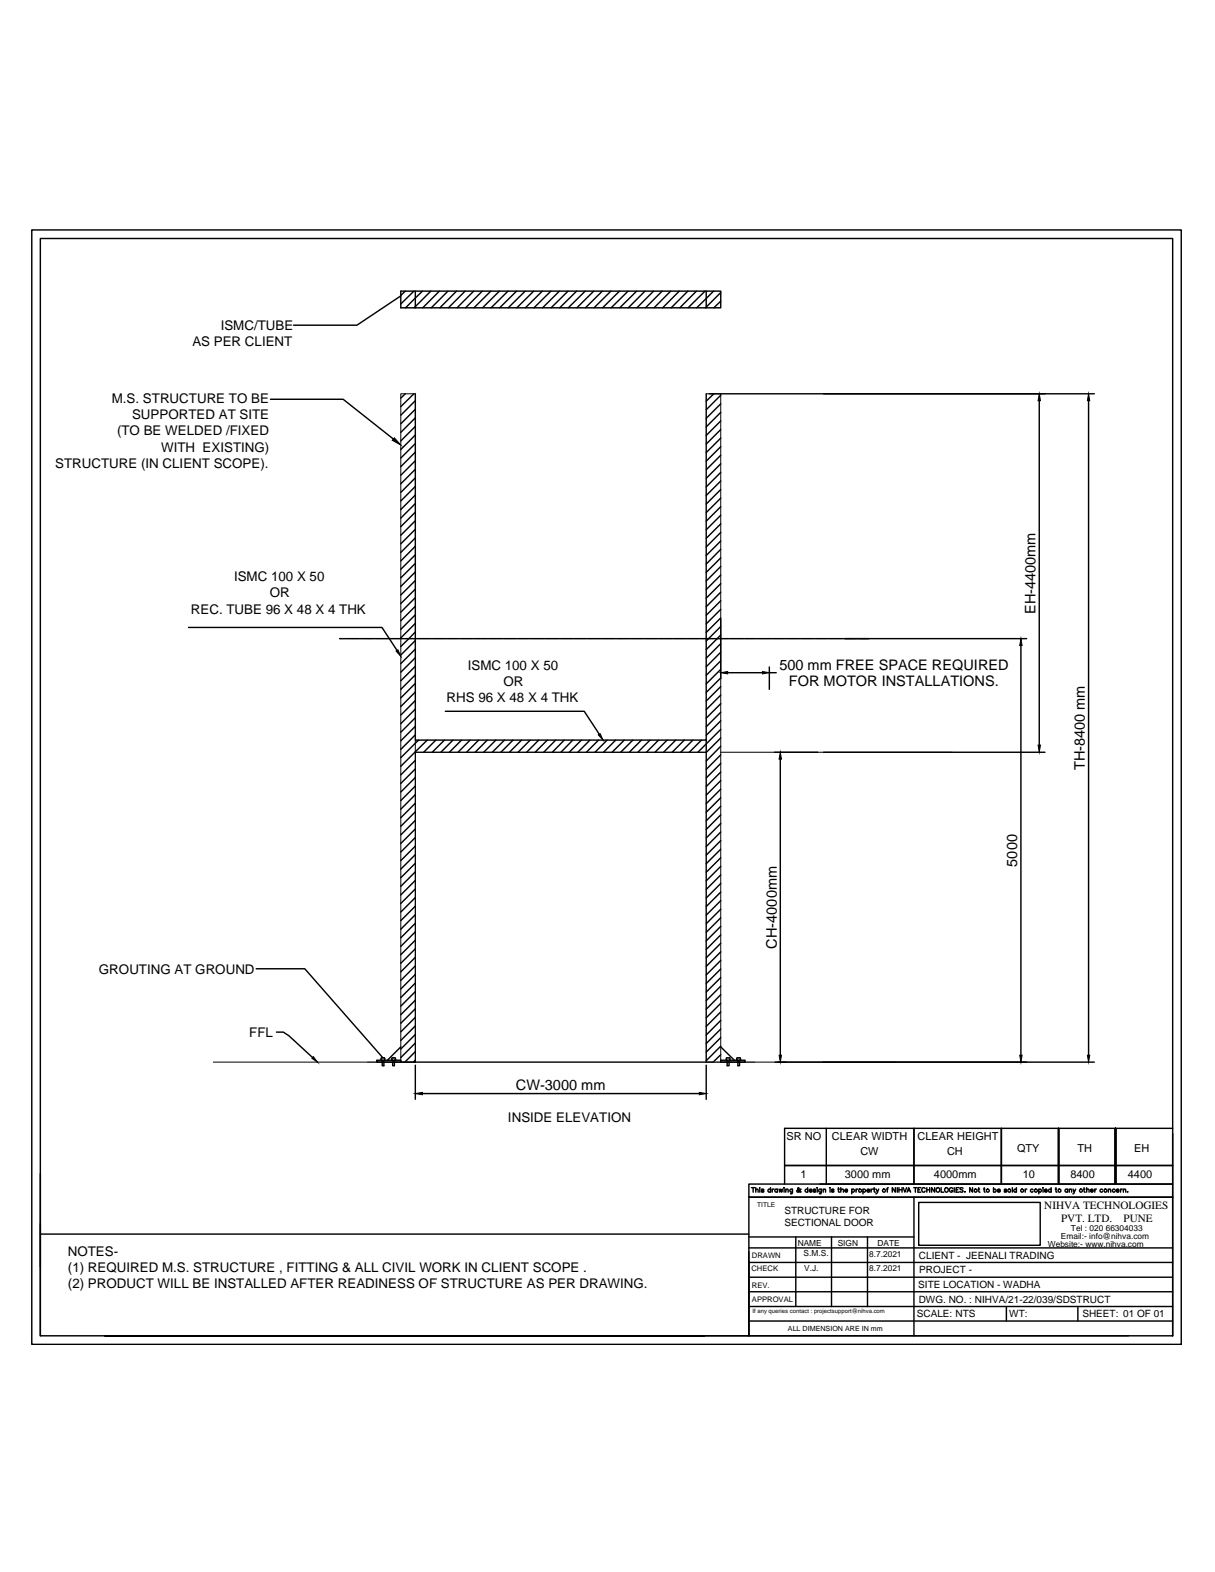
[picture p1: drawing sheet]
<svg xmlns="http://www.w3.org/2000/svg" width="216mm" height="279mm" viewBox="0 0 216 279" stroke-linecap="round" stroke-linejoin="round" font-family="sans-serif">
<!-- layer: at_Rect -->
<path d="M73.8 188.8v-55.1h51.7v55.1" fill="none" stroke="#000" stroke-width=".18"/>
<!-- layer: 0 -->
<path d="M73.8 188.8h51.7" fill="none" stroke="#a6a6a6" stroke-width=".18"/>
<g fill="none" stroke="#000" stroke-width=".25">
<path d="M5.6 40.9h204.3v198h-204.3zM7.2 42.4h201.2v195h-201.2zM71.2 51.7h56.9v3h-56.9zM71.2 52.6l-7.8 5.2h-11.2M72 51.7l-.8 .8M73.5 51.7l-2.3 2.3M73.8 51.7v3M75.1 51.7l-3 3M76.6 51.7l-3 3M78.1 51.7l-3 3M79.6 51.7l-3 3M81.1 51.7l-2.9 3"/>
<path d="M82.6 51.7l-2.9 3M84.2 51.7l-3 3M85.7 51.7l-3 3M87.2 51.7l-3 3M88.7 51.7l-3 3M90.3 51.7l-3 3M91.8 51.7l-3 3M93.3 51.7l-3 3M94.8 51.7l-3 3M96.4 51.7l-3 3M97.9 51.7l-3 3M99.4 51.7l-3 3"/>
<path d="M100.9 51.7l-3 3M102.5 51.7l-3 3M104 51.7l-3 3M105.5 51.7l-3 3M107 51.7l-3 3M108.6 51.7l-3 3M110.1 51.7l-3 3M111.6 51.7l-3 3M113.1 51.7l-3 3M114.6 51.7l-3 3M116.1 51.7l-2.9 3M117.7 51.7l-3 3"/>
<path d="M119.2 51.7l-3 3M120.7 51.7l-3 3M122.2 51.7l-2.9 3M123.8 51.7l-3 3M125.3 51.7l-3 3M125.5 51.7v3M126.8 51.7l-3 3M128.1 52l-2.8 2.7M128.1 53.5l-1.3 1.2M48.1 71h12.9l8.9 7M72 70l-.8 .8M73.5 70l-2.3 2.3"/>
<path d="M73.8 70v61.5h51.7v-61.5M73.8 71.2l-2.6 2.6M73.8 72.7l-2.6 2.6M73.8 74.3l-2.6 2.5M73.8 75.8l-2.6 2.6M73.8 77.3l-2.6 2.6M73.8 78.8l-2.6 2.6M126 70h68.5M126.8 70l-1.3 1.3M128.1 70.2l-2.6 2.6M128.1 71.8l-2.6 2.6M128.1 73.3l-2.6 2.6"/>
<path d="M128.1 74.8l-2.6 2.6M128.1 76.3l-2.6 2.6M128.1 77.9l-2.6 2.5M128.1 79.4l-2.6 2.6M184.7 71.2v61.2M193.4 71.2v116.4M73.8 80.4l-2.6 2.5M73.8 81.9l-2.6 2.6M73.8 83.4l-2.6 2.6M73.8 84.9l-2.6 2.6M73.8 86.5l-2.6 2.5M73.8 88l-2.6 2.6"/>
<path d="M73.8 89.5l-2.6 2.6M73.8 91l-2.6 2.6M73.8 92.6l-2.6 2.5M73.8 94.1l-2.6 2.6M73.8 95.6l-2.6 2.6M73.8 97.1l-2.6 2.6M73.8 98.6l-2.6 2.6M128.1 80.9l-2.6 2.6M128.1 82.4l-2.6 2.6M128.1 84l-2.6 2.5M128.1 85.5l-2.6 2.6M128.1 87l-2.6 2.6"/>
<path d="M128.1 88.5l-2.6 2.6M128.1 90.1l-2.6 2.5M128.1 91.6l-2.6 2.6M128.1 93.1l-2.6 2.6M128.1 94.6l-2.6 2.6M128.1 96.2l-2.6 2.5M128.1 97.6l-2.6 2.7M128.1 99.2l-2.6 2.5M33.5 111.5h34.4l2.6 4.1M60.3 113.5h.9M61.3 113.5h.2M61.6 113.5h.1"/>
<path d="M61.8 113.5h2M63.9 113.5h.2M64.1 113.5h2.3M66.5 113.5h.1M66.7 113.5h2.3M69.1 113.5h.1M69.3 113.5h2M71.4 113.5h.2M71.6 113.5h.2M71.9 113.5h2M73.8 112.3l-2.6 2.6M73.8 100.1l-2.6 2.6"/>
<path d="M73.8 101.7l-2.6 2.5M73.8 103.2l-2.6 2.6M73.8 104.7l-2.6 2.6M73.8 106.2l-2.6 2.6M73.8 107.8l-2.6 2.5M73.8 109.3l-2.6 2.6M73.8 110.8l-2.6 2.6M73.8 113.8l-2.6 2.6M73.8 115.4l-2.6 2.6M73.8 116.9l-2.6 2.6M73.8 118.4l-2.6 2.6M73.8 119.9l-2.6 2.6"/>
<path d="M74 113.5h.1M74.2 113.5h2.3M76.6 113.5h.1M76.8 113.5h2.3M79.1 113.5h.2M79.4 113.5h2M81.5 113.5h.1M81.7 113.5h.2M82 113.5h2M84 113.5h.2M84.3 113.5h2.2M86.6 113.5h.2"/>
<path d="M86.9 113.5h2.2M89.2 113.5h.2M89.5 113.5h2.2M91.8 113.5h.2M92 113.5h2M94.1 113.5h.2M94.4 113.5h2.2M96.7 113.5h.2M97 113.5h2.2M99.3 113.5h.2M99.5 113.5h2.3M101.9 113.5h.1"/>
<path d="M102.1 113.5h2M104.2 113.5h.2M104.5 113.5h2.2M106.8 113.5h.1M107 113.5h2.3M109.4 113.5h.1M109.6 113.5h2.3M111.9 113.5h.2M112.2 113.5h2M114.3 113.5h.1M114.5 113.5h2.3M116.9 113.5h.1"/>
<path d="M117.1 113.5h2.3M119.4 113.5h.2M119.7 113.5h2.2M122 113.5h.2M122.3 113.5h2M124.3 113.5h.2M124.6 113.5h.2M124.9 113.5h1.9M126.9 113.5h.2M127.2 113.5h2.2M128.1 100.7l-2.6 2.6M128.1 102.2l-2.6 2.6"/>
<path d="M128.1 103.7l-2.6 2.6M128.1 105.3l-2.6 2.5M128.1 106.8l-2.6 2.6M128.1 108.3l-2.6 2.6M128.1 109.8l-2.6 2.6M128.1 111.4l-2.6 2.5M128.1 112.9l-2.6 2.6M128.1 114.4l-2.6 2.6M128.1 115.9l-2.6 2.6M128.1 117.4l-2.6 2.6M128.1 119l-2.6 2.6M128.1 110v10.6"/>
<path d="M129.3 119.6h6.2M129.5 113.5h.2M129.8 113.5h2.2M132.1 113.5h.2M132.3 113.5h2M134.4 113.5h.2M134.7 113.5h.1M134.9 113.5h2M136.7 118.5v4M136.7 119.6h1.2M137 113.5h.2M137.3 113.5h2.2"/>
<path d="M139.6 113.5h.2M139.8 113.5h2.3M142.2 113.5h.1M142.4 113.5h2M144.5 113.5h.2M144.8 113.5h.1M145 113.5h2M147.1 113.5h.1M147.3 113.5h2.3M149.7 113.5h.1M149.9 113.5h32.5M181.4 114.7v72.9"/>
<path d="M73.8 121.5l-2.6 2.6M73.8 123l-2.6 2.6M73.8 124.5l-2.6 2.6M73.8 126l-2.6 2.6M73.8 127.6l-2.6 2.5M73.8 129.1l-2.6 2.6M73.8 130.6l-2.6 2.6M73.8 135.1l-2.6 2.6M73.8 136.7l-2.6 2.5M73.8 138.2l-2.6 2.6M73.8 139.7l-2.6 2.6M74.4 131.5l-3.2 3.2"/>
<path d="M75.9 131.5l-4.7 4.7M77.4 131.5l-2.1 2.2M79 131.5l-2.2 2.2M79.1 126.4h24.7l2.7 4.1M80.5 131.5l-2.2 2.2M82 131.5l-2.1 2.2M83.5 131.5l-2.1 2.2M85.1 131.5l-2.2 2.2M86.6 131.5l-2.2 2.2M88.1 131.5l-2.1 2.2M89.6 131.5l-2.1 2.2M91.2 131.5l-2.2 2.2"/>
<path d="M92.7 131.5l-2.2 2.2M94.2 131.5l-2.2 2.2M95.7 131.5l-2.1 2.2M97.3 131.5l-2.2 2.2M98.7 131.5l-2.1 2.2M100.3 131.5l-2.2 2.2M101.8 131.5l-2.1 2.2M103.3 131.5l-2.2 2.2M104.8 131.5l-2.1 2.2M106.4 131.5l-2.2 2.2M107.9 131.5l-2.2 2.2M109.4 131.5l-2.2 2.2"/>
<path d="M110.9 131.5l-2.1 2.2M112.5 131.5l-2.2 2.2M114 131.5l-2.2 2.2M115.5 131.5l-2.2 2.2M117 131.5l-2.1 2.2M118.5 131.5l-2.1 2.2M120.1 131.5l-2.2 2.2M121.6 131.5l-2.2 2.2M123.1 131.5l-2.1 2.2M124.6 131.5l-2.1 2.2M125.5 131.5v2.2M128.1 129.6l-4.1 4.1"/>
<path d="M128.1 120.5l-2.6 2.6M128.1 122l-2.6 2.6M128.1 123.5l-2.6 2.6M128.1 125.1l-2.6 2.5M128.1 126.6l-2.6 2.6M128.1 128.1l-2.6 2.6M128.1 131.2l-2.6 2.5M128.1 132.6l-2.6 2.7M128.1 134.2l-2.6 2.6M128.1 135.7l-2.6 2.6M128.1 137.2l-2.6 2.6M128.1 138.7l-2.6 2.6"/>
<path d="M137.6 133.7h7.7M138.7 134.9v52.7M146.4 133.7h39.3M73.8 141.2l-2.6 2.6M73.8 142.8l-2.6 2.5M73.8 144.3l-2.6 2.6M73.8 145.8l-2.6 2.6M73.8 147.3l-2.6 2.6M73.8 148.9l-2.6 2.5M73.8 150.4l-2.6 2.6M73.8 151.9l-2.6 2.6M73.8 153.4l-2.6 2.6"/>
<path d="M73.8 155l-2.6 2.5M73.8 156.5l-2.6 2.6M73.8 158l-2.6 2.6M73.8 159.5l-2.6 2.6M128.1 140.3l-2.6 2.5M128.1 141.8l-2.6 2.6M128.1 143.3l-2.6 2.6M128.1 144.8l-2.6 2.6M128.1 146.4l-2.6 2.5M128.1 147.9l-2.6 2.6M128.1 149.4l-2.6 2.6M128.1 150.9l-2.6 2.6"/>
<path d="M128.1 152.5l-2.6 2.5M128.1 154l-2.6 2.6M128.1 155.5l-2.6 2.6M128.1 157l-2.6 2.6M128.1 158.6l-2.6 2.5M45.5 172.2h8.7l13.8 15.8M73.8 161.1l-2.6 2.5M73.8 162.6l-2.6 2.6M73.8 164.1l-2.6 2.6M73.8 165.6l-2.6 2.6M73.8 167.1l-2.6 2.6M73.8 168.6l-2.6 2.6"/>
<path d="M73.8 170.2l-2.6 2.5M73.8 171.7l-2.6 2.6M73.8 173.2l-2.6 2.6M73.8 174.7l-2.6 2.6M73.8 176.2l-2.6 2.6M73.8 177.8l-2.6 2.6M73.8 179.3l-2.6 2.6M128.1 160.1l-2.6 2.6M128.1 161.6l-2.6 2.6M128.1 163.1l-2.6 2.6M128.1 164.6l-2.6 2.6M128.1 166.2l-2.6 2.6"/>
<path d="M128.1 167.7l-2.6 2.5M128.1 169.2l-2.6 2.6M128.1 170.7l-2.6 2.6M128.1 172.2l-2.6 2.6M128.1 173.8l-2.6 2.5M128.1 175.3l-2.6 2.6M128.1 176.8l-2.6 2.6M128.1 178.3l-2.6 2.6M128.1 179.8l-2.6 2.6M49.1 183.4h1.2l1 .7 4.3 3.9M67.7 188.1h.7v.3h-.2v1h-.3v-1h-.2zM69.6 188.1h.7v.3h-.2v1h-.3v-1h-.2z"/>
<path d="M71.2 188.8v-.4h-4.3v.4h6.9v-.4l-.3 .4M71.2 186.1l-2.4 2.3M73.8 189.3v6.1M73.8 180.8l-2.6 2.6M73.8 182.3l-2.6 2.6M73.8 183.9l-2.6 2.6M73.8 185.4l-2.6 2.6M73.8 186.9l-1.9 1.9M75.1 194.4h49.2M125.5 189.3v6.1M128.1 188.4h4.3v.4h-4.3zM128.1 181.4l-2.6 2.6"/>
<path d="M128.1 182.9l-2.6 2.6M128.1 184.4l-2.6 2.6M128.1 185.9l-2.6 2.6M128.1 187.5l-1.4 1.3M128.1 186.1l2.4 2.3M129 188.1h.7v.3h-.1v1h-.4v-1h-.2zM130.9 188.1h.7v.3h-.2v1h-.3v-1h-.2zM137.7 188.8h56.8M7.2 208.6v28.8M7.2 219.3h125.9M133.1 219.9h29.3M133.5 211.1h.6"/>
<path d="M133.8 211.1v.8M134.3 211.5l.2-.2 .2 .1v.5M134.3 211.1v.8M135 211.1h.1M135 211.4v.5M135.7 211.5l-.1-.2-.3 .1v.2l.4 .1-.1 .2-.3-.1M136.9 211.5a.26 .26 0 0 0-.4-.1 .26 .26 0 0 0 0 .4 .26 .26 0 0 0 .4 0M136.9 211.1v.8M137.2 211.3v.6M137.6 211.3l-.3 .1-.1 .2M138.1 211.5a.26 .26 0 0 0-.3-.1 .26 .26 0 0 0 0 .4 .26 .26 0 0 0 .3 0M138.1 211.3v.6"/>
<path d="M138.4 211.3l.2 .6 .1-.6 .2 .6 .1-.6M139.3 211.1h.1M139.3 211.4v.5M139.4 207.2h69M139.6 211.5l.4-.2 .1 .6M139.6 211.3v.6M140.8 211.3v.8h-.3M140.8 211.5a.26 .26 0 0 0-.4-.1 .26 .26 0 0 0 0 .4 .26 .26 0 0 0 .4 0M141.4 219.9v12.3M142.3 211.4v-.1a.47 .47 0 0 1-.7 .5v-.2l.4-.3-.1-.2-.1 .3 .4 .5 .1-.1M143.5 211.5a.26 .26 0 0 0-.4-.1 .26 .26 0 0 0 0 .4 .26 .26 0 0 0 .4 0M143.5 211.1v.8"/>
<path d="M143.8 211.6h.5a.23 .23 0 0 0-.2-.3 .23 .23 0 0 0-.3 .3l.2 .3 .3-.1M144.9 211.5l-.1-.2-.3 .2 .4 .2v.2h-.2l-.2-.1M145.2 211.1h.1M145.2 211.4v.5M145.9 211.3v.8h-.3M145.9 211.5a.26 .26 0 0 0-.3-.1 .26 .26 0 0 0 0 .4 .26 .26 0 0 0 .3 0M146.3 211.5l.1-.2 .3 .1v.5M146.3 211.3v.6M146.8 200.5v10M147.5 211.1h.1M147.5 211.4v.5M147.8 219.9v12.3"/>
<path d="M148.2 211.5l-.1-.2-.3 .2 .4 .2-.1 .2-.3-.1M148.9 211.3h.3M149 211.1v.6l.2 .2M149.4 211.5l.2-.2 .2 .1 .1 .5M149.4 211.1v.8M150.1 211.6h.5a.23 .23 0 0 0-.2-.3 .23 .23 0 0 0-.3 .3l.2 .3 .3-.1M151.4 211.5a.26 .26 0 0 1 .3-.1 .26 .26 0 0 1 0 .4 .26 .26 0 0 1-.3 0M151.4 211.3v.9M152.1 211.3v.6M152.4 211.3l-.2 .1-.1 .2M153.3 211.5a.26 .26 0 0 1 .4-.1 .26 .26 0 0 1 0 .4 .26 .26 0 0 1-.4 0M153.3 211.3v.9"/>
<path d="M154.1 211.6h.4a.23 .23 0 0 0-.2-.3 .23 .23 0 0 0-.2 .3l.1 .3 .3-.1M154.1 219.9v12.3M154.8 211.3v.6M155.1 211.3l-.3 .3M155.2 211.3h.3M155.3 211.1v.6l.2 .2M155.7 211.3l.2 .6 .2-.6M155.9 211.9l-.3 .3M157.5 211.3h.3M157.8 211.1l-.1 .1v.7M159.1 211.1v.8l-.5-.8v.8M159.4 211.1v.8"/>
<path d="M159.7 211.1v.8M159.7 211.5h.6M160.3 211.1v.8M160.5 211.1l.3 .8 .3-.8M161.2 211.9l.3-.8 .3 .8M161.3 211.6h.4M162.4 211.1h.5M162.4 212.8h-29.3v24.6M162.4 200.5v10M162.7 211.1v.8M163.1 211.5h.3M163.3 213.7h21.5v7.6h-21.5z"/>
<path d="M163.6 211.1h-.5v.8h.5M164.4 211.3a.31 .31 0 0 0-.4-.2 .31 .31 0 0 0-.2 .3v.2a.3 .3 0 0 0 .3 .3 .3 .3 0 0 0 .3-.2M164.7 211.5h.5M164.7 211.1v.8M165.2 211.1v.8M166.1 211.1v.8l-.6-.8v.8M166.4 211.3a.31 .31 0 0 1 .3-.2 .31 .31 0 0 1 .3 .3v.2a.32 .32 0 0 1-.3 .3 .32 .32 0 0 1-.4-.3zM167.2 211.1v.8h.5M167.9 211.3a.31 .31 0 0 1 .4-.2 .31 .31 0 0 1 .2 .3v.2a.32 .32 0 0 1-.3 .3 .32 .32 0 0 1-.3-.3zM169.3 211.3a.31 .31 0 0 0-.3-.2 .31 .31 0 0 0-.3 .3v.2a.3 .3 0 0 0 .3 .3 .3 .3 0 0 0 .3-.3h-.2M169.6 211.1v.8M169.9 211.5h.3"/>
<path d="M170.4 211.1h-.5v.8h.5M171.1 211.2l-.1-.1h-.3l-.1 .2 .4 .2 .1 .3-.1 .1-.4-.1M171.5 211.8h.1M172.8 211.1v.8l-.5-.8v.8M173.8 211.3h.3M173.9 211.1v.6l.2 .2M174.8 211.3h.2M174.9 211.1v.6l.2 .2M176.5 211.5a.26 .26 0 0 1 .4-.1 .26 .26 0 0 1 0 .4 .26 .26 0 0 1-.4 0M176.5 211.1v.8M177.3 211.6h.4a.27 .27 0 0 0-.3-.2 .27 .27 0 0 0-.2 .4 .27 .27 0 0 0 .4 .1l.1-.1M177.9 210.5v-10v10"/>
<path d="M178.9 211.5l-.2-.2-.3 .2 .4 .2v.2h-.2l-.2-.1M179.9 211.1v.8M180.6 211.5a.26 .26 0 0 0-.4-.1 .26 .26 0 0 0 0 .4 .26 .26 0 0 0 .4 0M180.6 211.1v.8M182.2 211.3v.6M182.5 211.3l-.2 .1-.1 .2M183.6 211.5a.26 .26 0 0 0-.4-.1 .26 .26 0 0 0 0 .4 .26 .26 0 0 0 .4 0M184.6 211.5a.26 .26 0 0 1 .4-.1 .26 .26 0 0 1 0 .4 .26 .26 0 0 1-.4 0M184.6 211.3v.9M185.3 211.1h.1M185.3 211.4v.5M185.6 211.6h.5a.23 .23 0 0 0-.3-.3 .23 .23 0 0 0-.2 .3l.2 .3 .3-.1"/>
<path d="M186.8 211.5a.26 .26 0 0 0-.4-.1 .26 .26 0 0 0 0 .4 .26 .26 0 0 0 .4 0M186.8 211.1v.8M187.5 211.3h.3M187.6 211.1v.6l.2 .2M188.1 210.5v-10v10M189.7 211.5a.26 .26 0 0 0-.4-.1 .26 .26 0 0 0 0 .4 .26 .26 0 0 0 .4 0M189.7 211.3v.6M190 211.5l.3-.2 .1 .6M190 211.3v.6M190.7 211.3l.2 .6 .2-.6M190.9 211.9l-.3 .3M192.5 211.3h.3"/>
<path d="M192.6 211.1v.6l.2 .2M193.1 211.5l.2-.2 .2 .1v.5M193.1 211.1v.8M193.8 211.6h.4a.24 .24 0 0 0-.2-.3 .24 .24 0 0 0-.2 .3l.2 .3 .2-.1M194.5 211.3v.6M194.8 211.3l-.2 .1-.1 .2M195.9 211.5a.26 .26 0 0 0-.3-.1 .26 .26 0 0 0 0 .4 .26 .26 0 0 0 .3 0M196.9 211.5l.4-.2 .1 .6M196.9 211.3v.6M198.1 211.5a.26 .26 0 0 0-.3-.1 .26 .26 0 0 0 0 .4 .26 .26 0 0 0 .3 0M198.2 200.5v10zM198.2 200.5v10"/>
<path d="M198.3 211.6h.5a.24 .24 0 0 0-.2-.3 .24 .24 0 0 0-.3 .3l.3 .3 .2-.1M199.1 211.3v.6M199.4 211.3l-.3 .3M199.6 211.5l.2-.2 .2 .1v.5M199.6 211.3v.6M200.4 211.8h.1M208.4 201.5v9h-62.7M208.4 200.5h-69v10M25.1 237.4h175.4M105.7 237.4h-87.1h87.1M125.2 237.4h-104.5h104.5M133.1 229.6h75.3"/>
<path d="M133.1 227h75.3M133.1 224.4h75.3M133.1 221.8h75.3M133.1 232.2h75.3M133.1 234.8h75.3M162.4 237.4v-24.6h46h-75.3v-2.3h75.3v26.9M178.8 232.2v2.6M191.5 232.2v2.6"/>
<circle cx="152.8" cy="211.6" r=".27"/>
<circle cx="157.1" cy="211.6" r=".27"/>
<circle cx="173.4" cy="211.6" r=".27"/>
<circle cx="175.5" cy="211.6" r=".27"/>
<circle cx="179.3" cy="211.6" r=".27"/>
<circle cx="181.6" cy="211.6" r=".27"/>
<circle cx="184.1" cy="211.6" r=".27"/>
<circle cx="188.3" cy="211.6" r=".27"/>
<circle cx="192.1" cy="211.6" r=".27"/>
<circle cx="196.4" cy="211.6" r=".27"/>
</g>
<g fill="#000" stroke="#000" stroke-width=".18">
<path d="M70.1 77.8l1.1 1.3-1.5-.9zM184.7 70l.2 1.2h-.4zM193.4 70l.2 1.2h-.4zM70.4 115.7l.3-.2 .5 1.1zM128.1 119.6l1.2-.2v.4zM135.5 119.4l1.2 .2-1.2 .2zM181.4 113.5l.2 1.2h-.4zM106.3 130.6l.4-.2 .5 1.1zM138.7 133.7l.2 1.2h-.5zM184.5 132.4h.4l-.2 1.3zM55.7 187.8l.7 1-1-.7zM73.8 194.4l1.3-.2v.4z"/>
<path d="M124.3 194.2l1.2 .2-1.2 .2zM138.4 187.6h.5l-.2 1.2zM181.2 187.6h.4l-.2 1.2zM193.2 187.6h.4l-.2 1.2z"/>
</g>
<path d="M73.8 70h-2.6v118.4M125.5 70h2.6v118.8M73.8 131.5v57.3M125.5 133.7v55.1M128.1 133.7h41.1M37.9 188.8h121.2" fill="none" stroke="#000" stroke-width=".18"/>
<!-- layer: at_Entity -->
<path d="M65.3 188.8h68.8" fill="none" stroke="#595959" stroke-width=".18"/>
<g font-size="2.6">
<text x="184" y="109.1" transform="rotate(-90 184 109.1)">EH-4400mm</text>
<text x="138.5" y="119">500 mm FREE SPACE REQUIRED</text>
<text x="140.2" y="122">FOR MOTOR INSTALLATIONS.</text>
<text x="192.8" y="136.9" transform="rotate(-90 192.8 136.9)">TH-8400 mm</text>
<text x="180.7" y="154" transform="rotate(-90 180.7 154)">5000</text>
<text x="138" y="168.6" transform="rotate(-90 138 168.6)">CH-4000mm</text>
<text x="91.7" y="193.7">CW-3000 mm</text>
</g>
<g font-size="2.4">
<text x="39.2" y="58.7">ISMC/TUBE</text>
<text x="34.2" y="61.6">AS PER CLIENT</text>
<text x="19.9" y="71.6">M.S. STRUCTURE TO BE</text>
<text x="20.8" y="77.4">(TO BE WELDED /FIXED</text>
<text x="23.5" y="74.5">SUPPORTED AT SITE</text>
<text x="9.8" y="83.2">STRUCTURE (IN CLIENT SCOPE).</text>
<text x="28.6" y="80.3">WITH EXISTING)</text>
<text x="41.6" y="103.3">ISMC 100 X 50</text>
<text x="47.9" y="106.2">OR</text>
<text x="33.9" y="109.1">REC. TUBE 96 X 48 X 4 THK</text>
<text x="83.1" y="119">ISMC 100 X 50</text>
<text x="79.3" y="124.8">RHS 96 X 48 X 4 THK</text>
<text x="89.5" y="121.9">OR</text>
<text x="17.6" y="173">GROUTING AT GROUND</text>
<text x="44.3" y="184.3">FFL</text>
<text x="90.3" y="199.5">INSIDE ELEVATION</text>
<text x="12" y="223.2">NOTES-</text>
<text x="12.1" y="226.1">(1) REQUIRED M.S. STRUCTURE , FITTING &amp; ALL CIVIL WORK IN CLIENT SCOPE .</text>
<text x="12.1" y="229">(2) PRODUCT WILL BE INSTALLED AFTER READINESS OF STRUCTURE AS PER DRAWING.</text>
</g>
<g font-size="2">
<text x="185.6" y="214.9">NIHVA TECHNOLOGIES</text>
<text x="188.5" y="217.2">PVT. LTD.</text>
<text x="199.7" y="217.2">PUNE</text>
</g>
<g font-size="1.9">
<text x="139.8" y="202.7">SR NO</text>
<text x="147.8" y="202.7">CLEAR WIDTH</text>
<text x="163" y="202.7">CLEAR HEIGHT</text>
<text x="142.3" y="209.3">1</text>
<text x="150.1" y="209.3">3000 mm</text>
<text x="152.9" y="205.2">CW</text>
<text x="166" y="209.3">4000mm</text>
<text x="168.3" y="205.2">CH</text>
<text x="180.7" y="204.7">QTY</text>
<text x="181.8" y="209.3">10</text>
<text x="190.2" y="209.3">8400</text>
<text x="191.4" y="204.7">TH</text>
<text x="200.4" y="209.3">4400</text>
<text x="201.6" y="204.7">EH</text>
</g>
<g font-size="1.8">
<text x="139.4" y="215.7">STRUCTURE FOR</text>
<text x="139.4" y="217.9">SECTIONAL DOOR</text>
<text x="163.3" y="223.7">CLIENT - JEENALI TRADING</text>
<text x="163.3" y="226.3">PROJECT -</text>
<text x="163.2" y="228.9">SITE LOCATION - WADHA</text>
<text x="163.3" y="231.5">DWG. NO. : NIHVA/21-22/039/SDSTRUCT</text>
<text x="162.9" y="234.1">SCALE: NTS</text>
<text x="179.3" y="234.1">WT:</text>
<text x="192.3" y="234.1">SHEET: 01 OF 01</text>
</g>
<g font-size="1.5">
<text x="141.7" y="221.4">NAME</text>
<text x="148.9" y="221.4">SIGN</text>
<text x="155.9" y="221.4">DATE</text>
<text x="186.2" y="221.6">Website:- www.nihva.com</text>
<text x="188.5" y="220.2">Email:- info@nihva.com</text>
<text x="190.3" y="218.7">Tel : 020 66304033</text>
<text x="142.8" y="223.3">S.M.S.</text>
<text x="142.9" y="225.9">V.J.</text>
<text x="154.4" y="223.4">8.7.2021</text>
<text x="154.4" y="225.9">8.7.2021</text>
</g>
<g font-size="1.4">
<text x="133.5" y="225.9">CHECK</text>
<text x="133.6" y="223.7">DRAWN</text>
<text x="133.6" y="228.9">REV.</text>
<text x="133.6" y="231.5">APPROVAL</text>
</g>
<text font-size="1.3" x="140" y="236.5">ALL DIMENSION ARE IN mm</text>
<text font-size="1.2" x="134.5" y="214.6">TITLE</text>
<text font-size="1.1" x="133.7" y="233.4">If any queries contact : projectsupport@nihva.com</text>
</svg>
